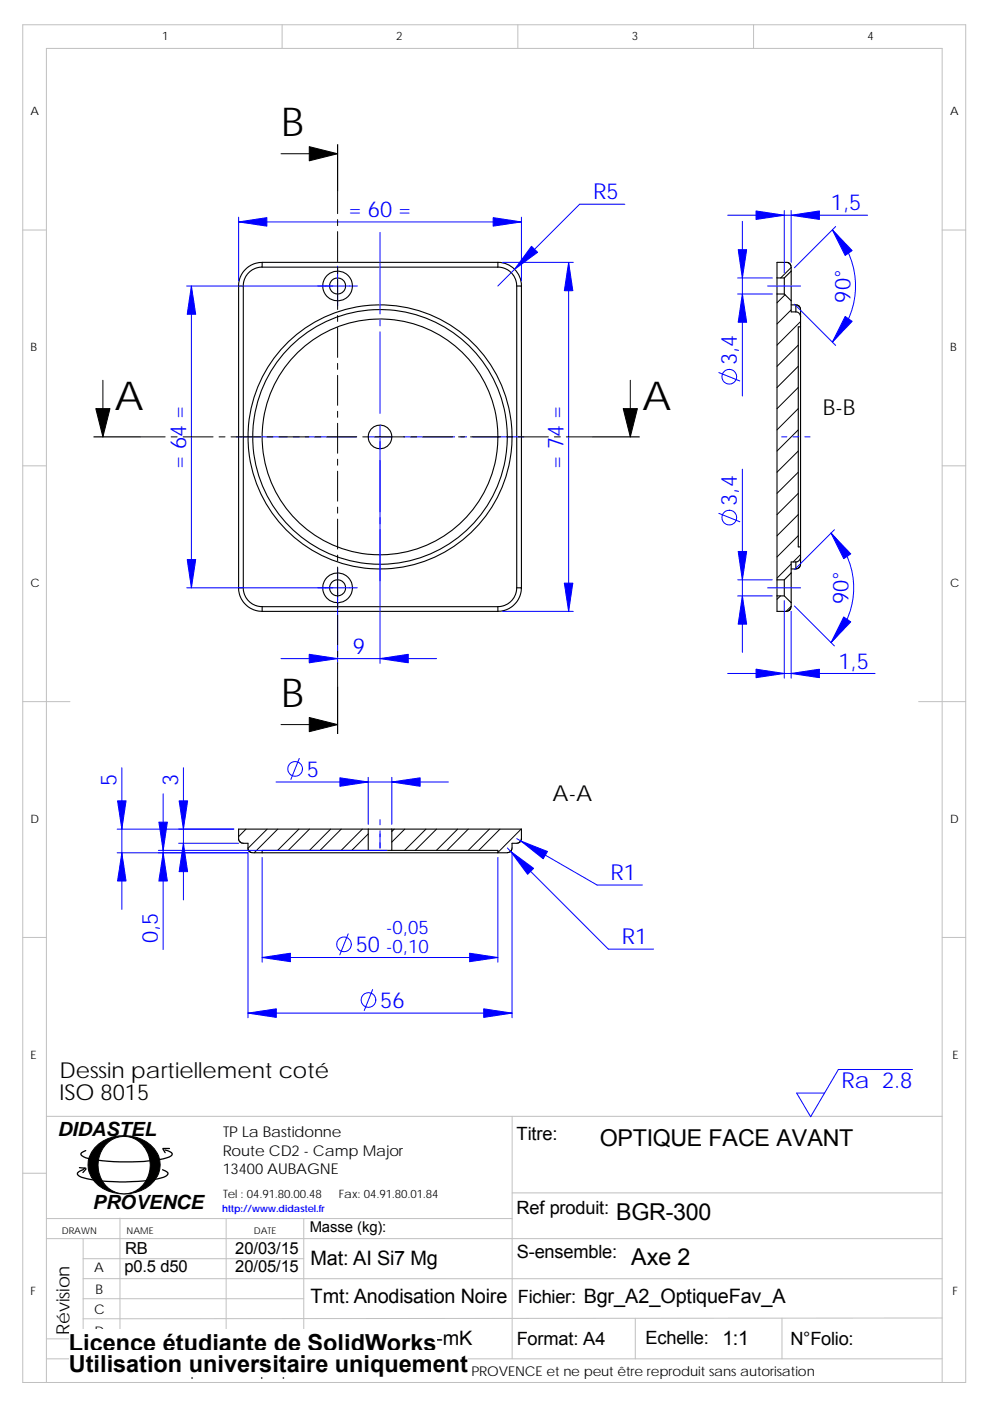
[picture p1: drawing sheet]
<svg xmlns="http://www.w3.org/2000/svg" width="210mm" height="297mm" viewBox="0 0 210 297" stroke-linecap="round" stroke-linejoin="round" font-family="sans-serif">
<g fill="none" stroke="#c0c0c0" stroke-width=".21">
<path d="M4.8 5.2h200v287.9h-200zM59.8 5.2v5.1M109.8 5.2v5.1M159.8 5.2v5.1M4.8 48.8h5M199.8 48.8h5M4.8 98.8h5M199.8 98.8h5M4.8 148.8h10M194.8 148.8h10M4.8 198.8h5M199.8 198.8h5"/>
<path d="M9.8 236.7h190M108.6 236.7v51.4M4.8 248.8h5M9.8 258.4h98.8M25.4 258.3v29.7M48 258.4v29.7M64.4 258.4v29.7M108.6 252.9h91.2M9.8 262.6h190M17.6 275.4h46.8M17.6 266.9h46.8M17.6 271.1h182.2"/>
<path d="M17.6 262.6v25.5M134.7 279.5v8.6M165.9 279.5v8.6M199.8 279.4l-182.2 .2M9.8 293.1v-282.8h190v282.8M9.8 288.1h190M9.8 283.9h54.6"/>
</g>
<g fill="none" stroke="#000" stroke-width=".23">
<path d="M55.6 55.6a5.1 5.1 0 0 0-3.3 1.3l-.4 .3a4.7 4.7 0 0 0-1.3 3.4M55.6 56.6h50M55.6 55.6v1l-1.5 .3-.7 .4-.9 .7-.7 1.4-.2 1.2M55.6 55.6h50M105.6 56.6l1.4 .3 1.5 1 .8 1.3 .3 1.4M105.6 55.6v1M105.6 55.6a5 5 0 0 1 5 5M164.8 58.9v3.4M164.8 58.9h1.5M166.3 58.9v3.4M167.8 57.5v-1.2l-.5-.6-2.5-.1v3.3M167.8 57.5v6.3"/>
<path d="M167.8 57.5l-1.5 1.4M50.6 60.6h1M50.6 60.6v64M51.6 60.6v64M109.6 60.6h1v64M109.6 60.6v64M164.8 62.3v60.6M164.8 62.3h1.5M166.3 62.3l1.5 1.5M167.8 63.8v2.3h1M167.8 64.6h1M168.8 66.1a1.01 1.01 0 0 1 1 1.1"/>
<path d="M168.8 64.6v1.5M168.8 64.6l.7 .3 .3 .5v3.9M169.8 69.3v46.7M169.8 69.3h-.5v46.7h.5M168.8 119.1h-1v2.4M168.8 119.1v1.5M169.8 118.1a1.05 1.05 0 0 1-1 1M169.8 116v3.8l-.3 .6-.7 .2M50.6 124.6h1M50.6 124.6a5.1 5.1 0 0 0 1.2 3.3l.4 .4a4.9 4.9 0 0 0 3.4 1.3M51.6 124.6l.2 1.2 .7 1.3a3.9 3.9 0 0 0 1.9 1.3l1.2 .2M105.6 128.6v1h-50"/>
<path d="M105.6 128.6h-50v1M109.6 124.6l-.3 1.5-.8 1.2-.7 .7-.8 .4-1.4 .2M109.6 124.6l1 .1a4.8 4.8 0 0 1-1.4 3.3l-.7 .7a4.9 4.9 0 0 1-2.9 .9M164.8 126.3v3.3h2.3l.5-.4 .2-.6M164.8 122.9v3.4M164.8 126.3h1.5l1.5 1.5M166.3 122.9v3.4M167.8 121.5l-1.5 1.4h-1.5M167.8 121.5v6.3M167.8 120.6h1M167.8 127.8v.8M78.1 175.8h-27.5l.1 2.3 .5 .6 1.4 .1v1.2l.2 .4 .6 .4h2.2"/>
<path d="M78.1 175.8v4.5M78.1 175.8h5M83.1 175.8h27.5v2l-.2 .6-.6 .4h-1.2l-.1 1.5-.3 .3-.6 .2M83.1 175.8v4.5M55.6 180.8h50M78.1 180.3h5M78.1 180.3h-22.5v.5M83.1 180.3h22.5v.5M105.6 180.8h2"/>
<circle cx="71.6" cy="60.6" r="1.7"/>
<circle cx="71.6" cy="60.6" r="3.2"/>
<circle cx="80.6" cy="92.6" r="2.5"/>
<circle cx="80.6" cy="92.6" r="25"/>
<circle cx="80.6" cy="92.6" r="28"/>
<circle cx="80.6" cy="92.6" r="27"/>
<circle cx="71.6" cy="124.6" r="1.7"/>
<circle cx="71.6" cy="124.6" r="3.2"/>
</g>
<g fill="none" stroke="#000" stroke-width=".21">
<path d="M59.6 32.6h12M71.6 40.6v4.7M71.6 46.6v1.2M71.6 49.1v6.4M71.6 56.7v1.3M71.6 59.3v6.3M167.8 56.7l-2.2 2.2M71.6 66.9v1.3M71.6 69.4v6.4M71.6 77v1.3M71.6 79.6v6.3M166.5 62.5l-1.7 1.7"/>
<path d="M167.8 65.7l-3 3M169.3 73.2l-4.5 4.5M169.3 77.7l-4.5 4.5M169.8 68.2l-5 5M21.8 80.6v12M29.8 92.6h5.2M36.3 92.6h1.3M38.8 92.6h6.4M46.5 92.6h1.2M49 92.6h6.4M56.6 92.6h1.3M59.2 92.6h6.3"/>
<path d="M66.8 92.6h1.3M69.3 92.6h6.4M71.6 87.2v1.3M71.6 89.7v6.4M71.6 97.4v1.2M71.6 99.9v6.4M76.9 92.6h1.3M79.5 92.6h6.3M87.1 92.6h1.3M89.6 92.6h6.4M97.3 92.6h1.2M99.8 92.6h6.4"/>
<path d="M107.4 92.6h1.3M110 92.6h6.3M117.6 92.6h1.3M120.1 92.6h5.6M133.7 80.6v12M169.3 82.1l-4.5 4.6M169.3 86.6l-4.5 4.5M169.3 91.1l-4.5 4.5M169.3 95.6l-4.5 4.5M71.6 107.5v1.3M71.6 110.1v6.3M71.6 117.7v1.3"/>
<path d="M167.8 119.6l-3 3M169.3 100.1l-4.5 4.5M169.3 104.6l-4.5 4.5M169.3 109.1l-4.5 4.5M169.3 113.6l-4.5 4.5M169.8 117.6l-1.6 1.5M71.6 120.2v6.4M71.6 127.8v1.3M71.6 130.4v6.3M71.6 138v1.3M165.5 126.3l-.7 .8M167.8 128.5l-1.1 1.1"/>
<path d="M59.6 153.6h12M71.6 140.5v5.1M52.2 175.8l-1.6 1.6M56.7 175.8l-4.1 4.1M58.9 175.8l-5 5M63.4 175.8l-4.5 4.5M65.6 175.8l-4.4 4.5M70.1 175.8l-4.5 4.5M72.4 175.8l-4.5 4.5M76.9 175.8l-4.5 4.5M78.1 176.8l-3.5 3.5M83.6 175.8l-.5 .5"/>
<path d="M85.9 175.8l-2.8 2.7M90.3 175.8l-4.5 4.5M92.6 175.8l-4.5 4.5M97.1 175.8l-4.5 4.5M99.3 175.8l-4.5 4.5M103.8 175.8l-4.5 4.5M106 175.8l-4.4 4.5M110.5 175.8l-4.9 4.9"/>
</g>
<g fill="none" stroke="#00f" stroke-width=".21">
<path d="M50.6 47.1h60M50.6 46.1v13.5M71.6 56.4v8.4M80.6 49.3v17.2M106.6 55.6h15M110.6 46.1v13.5M120.6 55.6v74M132.5 43.3h-9.6l-17.3 17.3M154.3 45.6h29.7M156.5 58.9h7.3M157.5 46.9v37M166.3 44.6v13.3"/>
<path d="M167.8 44.6v11M176.6 48.7a16.8 16.8 0 0 1 0 23.8M177.2 48l-8.7 8.8M39.6 60.6h36.2M40.6 60.6v64M80.6 67.8v1.3M80.6 70.4v17.2M152.5 79l4.4 1.8M156.5 62.3h7.3M162.8 60.6h7M168.5 64.5l8.7 8.7M50.1 92.6h10.8"/>
<path d="M62.2 92.6h1.3M64.7 92.6h10.9M78.1 92.6h5M80.6 90.1v50.5M85.6 92.6h10.8M97.7 92.6h1.3M100.2 92.6h10.9M157.5 99.5v38.8M165.8 92.6h1.1M168.2 92.6h1.2M170.7 92.6h1.1M152.5 108.8l4.4 1.8"/>
<path d="M176.3 113a16.4 16.4 0 0 1 0 23.2M177 112.3l-8.5 8.5M59.6 139.6h33M71.6 120.4v20.2M75.8 124.6h-36.2M106.6 129.6h15M156.5 122.9h7.3M156.5 126.3h7.3M166.3 127.3v16.5M167.8 129.6v14.2M168.5 128.5l8.5 8.4M169.8 124.6h-7"/>
<path d="M154.3 142.8h31.3M24.8 175.8h24.8M25.8 162.8v30M34.6 168.3v33M37.9 178.8h12.7M38.9 162.8v28M58.5 165.8h36.6M63.5 160.8l-1.8 4.4M78.1 164.8v10M80.6 173.8v1.1M80.6 176.1v3.7M83.1 164.8v10"/>
<path d="M107.6 179.8l21.4 21.4h9.6M109.6 177.8l17 9.8h9.6M24.8 180.8h27.8v35M33.6 180.3h48.5M55.6 181.8v22.2M73.9 198l-1.8 4.4M105.6 181.8v22.2M108.6 180.8v35M52.6 214.8h56M55.6 203h50M79 209.8l-1.7 4.4M193.5 226.8h-15.7l-5.9 10-2.9-5h5.9"/>
<circle cx="154.7" cy="79.9" r="1.56"/>
<circle cx="154.7" cy="109.7" r="1.56"/>
<circle cx="62.6" cy="163" r="1.56"/>
<circle cx="73" cy="200.2" r="1.56"/>
<circle cx="78.2" cy="212" r="1.56"/>
</g>
<g fill="#00f" stroke="#00f" stroke-width=".21">
<path d="M40.6 60.6l.9 6h-1.8z" fill-rule="evenodd"/>
<path d="M39.7 118.6h1.8l-.9 6z" fill-rule="evenodd"/>
<path d="M104.6 46.1l6 1-6 .8z" fill-rule="evenodd"/>
<path d="M112.7 52.2l1.3 1.3-4.9 3.6z" fill-rule="evenodd"/>
<path d="M50.6 47.1l6-1v1.8z" fill-rule="evenodd"/>
<path d="M80.6 139.6l6-.9v1.8z" fill-rule="evenodd"/>
<path d="M65.6 138.7l6 .9-6 .9z" fill-rule="evenodd"/>
<path d="M120.6 55.6l.9 6h-1.8z" fill-rule="evenodd"/>
<path d="M119.7 123.6h1.8l-.9 6z" fill-rule="evenodd"/>
<path d="M160.4 44.7l5.9 .9-5.9 .9z" fill-rule="evenodd"/>
<path d="M167.8 45.6l6-.9v1.8z" fill-rule="evenodd"/>
<path d="M156.6 52.9h1.8l-.9 6z" fill-rule="evenodd"/>
<path d="M157.5 62.3l.9 6h-1.8z" fill-rule="evenodd"/>
<path d="M157.5 126.3l.9 6h-1.8z" fill-rule="evenodd"/>
<path d="M156.6 116.9h1.8l-.9 6z" fill-rule="evenodd"/>
<path d="M176.6 48.7l4.1 4.4-1.4 1.1z" fill-rule="evenodd"/>
<path d="M179.3 67.1l1.4 1-4.1 4.4z" fill-rule="evenodd"/>
<path d="M176.3 113l4.1 4.4-1.4 1z" fill-rule="evenodd"/>
<path d="M179 130.8l1.4 1-4.1 4.4z" fill-rule="evenodd"/>
<path d="M160.4 141.9l5.9 .9-5.9 .9z" fill-rule="evenodd"/>
<path d="M167.8 142.8l6-.9v1.8z" fill-rule="evenodd"/>
<path d="M72.1 164.9l6 .9-6 .9z" fill-rule="evenodd"/>
<path d="M83.1 165.8l6-.9v1.8z" fill-rule="evenodd"/>
<path d="M102.6 213.9l6 .9-6 .9z" fill-rule="evenodd"/>
<path d="M52.6 214.8l6-.9v1.8z" fill-rule="evenodd"/>
<path d="M99.6 202.1l6 .9-6 .9z" fill-rule="evenodd"/>
<path d="M55.6 203l6-.9v1.8z" fill-rule="evenodd"/>
<path d="M25.8 180.8l.9 6h-1.8z" fill-rule="evenodd"/>
<path d="M24.9 169.8h1.8l-.9 6z" fill-rule="evenodd"/>
<path d="M38 169.8h1.8l-.9 6z" fill-rule="evenodd"/>
<path d="M110.5 178.3l5.6 2.2-.9 1.6z" fill-rule="evenodd"/>
<path d="M108.3 180.5l4.9 3.6-1.3 1.3z" fill-rule="evenodd"/>
<path d="M38.9 178.8l.9 6h-1.8z" fill-rule="evenodd"/>
<path d="M33.7 174.3h1.8l-.9 6z" fill-rule="evenodd"/>
<path d="M34.6 180.8l.9 6h-1.8z" fill-rule="evenodd"/>
</g>
<g fill="#000" stroke="#000" stroke-width=".21">
<path d="M65.6 31.1l6 1.5-6 1.5zM20.3 86.6h3l-1.5 6zM132.2 86.6h3l-1.5 6zM65.6 152.1l6 1.5-6 1.5z"/>
<path d="M20.7 242.8a8.8 8.8 0 0 1 12.3 1.2 5.4 5.4 0 0 1-1.7 7.7 8.8 8.8 0 0 1-11.5-1.5 5.3 5.3 0 0 1 .9-7.4z" fill-rule="evenodd"/>
</g>
<path d="M71.6 30.6v10M19.8 92.6h10M125.7 92.6h10M71.6 145.6v10" fill="none" stroke="#000" stroke-width=".25"/>
<path d="M22.3 242.8a5.3 5.3 0 0 1 9.3 2.2 6.1 6.1 0 0 1-4.8 8.1 5.8 5.8 0 0 1-5.9-7.1l.3-1.2z" fill-rule="evenodd" fill="#fff" stroke="#000" stroke-width=".21"/>
<path d="M16.8 247.6l1.4 .1M18 247.6l-.4 .4a1.36 1.36 0 0 0-1.2 .9 1.85 1.85 0 0 0 1.5 .9 39.1 39.1 0 0 0 16.8-.2 1 1 0 0 0 .9-.9l-1.1-.7M18.2 247.9l-.6 .7M34.6 243.6l.4 .8M34.6 243.5h1.3M35 243.8a2.16 2.16 0 0 1 1.5 .8 1.18 1.18 0 0 1-1.2 .9 42.8 42.8 0 0 1-17.1 0 1.12 1.12 0 0 1-1-.9l1-.7" fill="none" stroke="#000" stroke-width=".27"/>
<g fill="#fff">
<path d="M14.6 281.7h78v5.7h-78z"/>
<path d="M14.6 286.3h84.6v5.7h-84.6z"/>
</g>
<g font-size="8.4">
<text x="59.6" y="28.8">B</text>
<text x="24.3" y="86.9">A</text>
<text x="136.2" y="86.9">A</text>
<text x="59.6" y="149.8">B</text>
</g>
<g font-size="5">
<text x="14.6" y="286.4">Licence étudiante de SolidWorks</text>
<text x="14.6" y="290.9">Utilisation universitaire uniquement</text>
</g>
<g font-size="4.9">
<text x="127.2" y="243">OPTIQUE FACE AVANT</text>
<text x="130.7" y="258.6">BGR-300</text>
<text x="133.9" y="268.3">Axe 2</text>
</g>
<g font-size="4.7" fill="#00f">
<text x="73.9" y="46">= 60 =</text>
<text x="125.8" y="42.3">R5</text>
<text x="176.3" y="44.6">1,5</text>
<text x="180.4" y="64.2" transform="rotate(-90 180.4 64.2)">90°</text>
<text x="156.3" y="77.4" transform="rotate(-90 156.3 77.4)">3,4</text>
<text x="39.5" y="99.3" transform="rotate(-90 39.5 99.3)">= 64 =</text>
<text x="119.5" y="99.3" transform="rotate(-90 119.5 99.3)">= 74 =</text>
<text x="156.3" y="107.2" transform="rotate(-90 156.3 107.2)">3,4</text>
<text x="180" y="128.2" transform="rotate(-90 180 128.2)">90°</text>
<text x="74.8" y="138.6">9</text>
<text x="177.8" y="141.8">1,5</text>
<text x="24.7" y="166.6" transform="rotate(-90 24.7 166.6)">5</text>
<text x="37.8" y="166.6" transform="rotate(-90 37.8 166.6)">3</text>
<text x="65.1" y="164.7">5</text>
<text x="129.5" y="186.6">R1</text>
<text x="33.5" y="200" transform="rotate(-90 33.5 200)">0,5</text>
<text x="75.5" y="201.9">50</text>
<text x="131.9" y="200.2">R1</text>
<text x="80.6" y="213.7">56</text>
<text x="178.5" y="230.7">Ra 2.8</text>
</g>
<g font-size="4.7">
<text x="174.5" y="87.9">B-B</text>
<text x="117.2" y="169.8">A-A</text>
<text x="12.6" y="228.6">Dessin partiellement coté</text>
<text x="12.6" y="233.2">ISO 8015</text>
</g>
<g font-size="4.2">
<text x="12.2" y="240.8">DIDASTEL</text>
<text x="19.6" y="256.3">PROVENCE</text>
<text x="65.9" y="268.3">Mat: AI Si7 Mg</text>
<text x="65.9" y="276.3">Tmt: Anodisation Noire</text>
<text x="66" y="285.2">Tol: ISO 2768-mK</text>
</g>
<g font-size="4" fill="#00f">
<text x="81.9" y="198.1">-0,05</text>
<text x="81.9" y="202">-0,10</text>
</g>
<g font-size="3.9">
<text x="109.6" y="241.7">Titre:</text>
<text x="109.6" y="257.3">Ref produit:</text>
<text x="109.6" y="266.8">S-ensemble:</text>
<text x="109.9" y="276.2">Fichier: Bgr_A2_OptiqueFav_A</text>
<text x="14.8" y="283" transform="rotate(-90 14.8 283)">Révision</text>
<text x="109.6" y="285.1">Format: A4</text>
<text x="136.9" y="285">Echelle: 1:1</text>
<text x="167.6" y="285.1">N°Folio:</text>
</g>
<g font-size="3.5">
<text x="26.4" y="269.7">p0.5 d50</text>
<text x="26.5" y="265.9">RB</text>
<text x="49.9" y="265.9">20/03/15</text>
<text x="49.9" y="269.7">20/05/15</text>
</g>
<g font-size="3.2">
<text x="47.3" y="245">Route CD2 - Camp Major</text>
<text x="47.3" y="241.2">TP La Bastidonne</text>
<text x="47.3" y="248.8">13400 AUBAGNE</text>
<text x="65.7" y="261.3">Masse (kg):</text>
</g>
<text font-size="2.9" x="35.5" y="291.7">Ce plan est la propriété de la société DIDASTEL PROVENCE et ne peut être reproduit sans autorisation</text>
<g font-size="2.8">
<text x="20" y="269.7">A</text>
<text x="20.2" y="274.3">B</text>
<text x="20" y="278.5">C</text>
<text x="20" y="283.3">D</text>
</g>
<g font-size="2.5">
<text x="34.4" y="8.5">1</text>
<text x="84" y="8.5">2</text>
<text x="134" y="8.5">3</text>
<text x="184" y="8.5">4</text>
<text x="6.5" y="24.5">A</text>
<text x="201.5" y="24.5">A</text>
<text x="6.5" y="74.5">B</text>
<text x="201.5" y="74.5">B</text>
<text x="6.5" y="124.5">C</text>
<text x="201.5" y="124.5">C</text>
<text x="6.5" y="174.5">D</text>
<text x="201.5" y="174.5">D</text>
<text x="6.5" y="224.5">E</text>
<text x="202" y="224.5">E</text>
<text x="47.3" y="254">Tel : 04.91.80.00.48</text>
<text x="71.9" y="254">Fax: 04.91.80.01.84</text>
<text x="6.5" y="274.5">F</text>
<text x="202" y="274.5">F</text>
</g>
<text font-size="2.1" fill="#00f" x="47.1" y="256.9">http://www.didastel.fr</text>
<g font-size="2">
<text x="13.1" y="261.7">DRAWN</text>
<text x="26.9" y="261.6">NAME</text>
<text x="53.8" y="261.7">DATE</text>
</g>
</svg>
